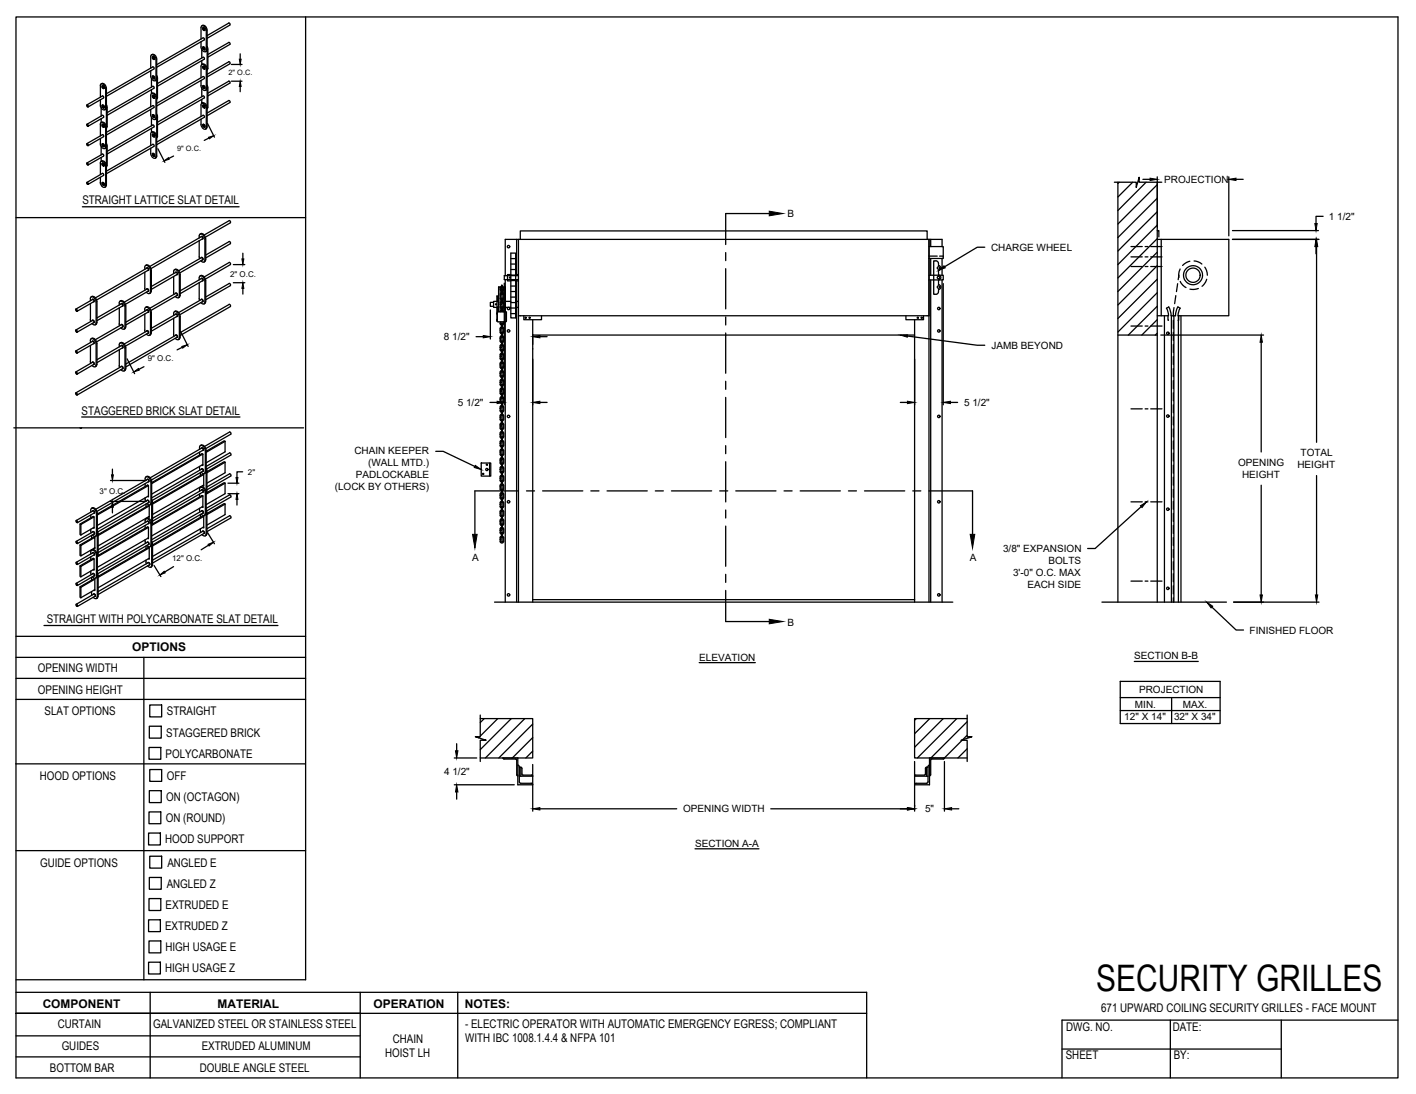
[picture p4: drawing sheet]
<svg xmlns="http://www.w3.org/2000/svg" width="279mm" height="216mm" viewBox="0 0 279 216" stroke-linecap="round" stroke-linejoin="round" font-family="sans-serif">
<!-- layer: CHAIN HOIST LH -->
<g fill="none" stroke="#000" stroke-width=".25">
<path d="M219.9 36h4.3v1l.6-2v1h4.4M220.6 36v82.8M220.8 36l-.2 .2M223.5 36l-2.9 2.9M226.1 36l-5.5 5.6M228.3 39.1l-7.7 7.8M228.3 36v82.8M228.3 36.4l-7.7 7.8M97.4 59.7h-.6v.8h.6M98.1 59.5h-.7v1.2h.7M98.4 59.6l-.3-.2v-1v5v-2.7M98.7 57.1l.2 .3"/>
<path d="M98.7 58.8l.2 .4M98.7 58.4h.2v.6M98.7 57h.2M98.8 57.1l.1 .2M98.9 56.9v.2M98.9 56.5l-.2 .3M98.9 59.5l-.2 .3M98.9 57.8l-.2 .3M98.9 56.7l-.1 .1M98.9 59.7v.4h-.2h.2v.6M98.9 58v.4h-.2M99 58h.1"/>
<path d="M99 59.3h.1h-.1M99 57.6h.1l-.1-.5v.9M99 57.6h.1v.4M99 56.3h.1l-.1 .6zM99 58.8l.1 .1-.1 .9zM99.1 56.7l.1 .1M99.1 59.7l.1 .1M99.1 58l.1 .1M99.1 56.5l.3 .3M99.1 59.5l.3 .3M99.1 57.8l.3 .3M99.2 57.1l-.1 .2"/>
<path d="M99.2 58.8l-.1 .2M99.2 56.9v.2M99.2 58.1v.7M99.2 59.8v.7M99.4 57.1l-.3 .3M99.4 58.8l-.3 .4M99.7 55.2v63.6M99.7 59.5h1.1M100.7 54.8h.1M100.8 54.2h-.7v1.2h.7M100.8 50h.9v12.7h-.9zM100.8 55.4h.9"/>
<path d="M100.8 54.3h.9M100.8 59.7h.9M100.8 58.6h.9M100.8 57.5h.9M100.8 56.5h.9M100.8 53.2h.9M100.8 52.1h.9M100.8 51h.9M101.7 54.2h.6M101.7 55.4h.6M101.7 59.5h.6M101.9 47.2v7.2"/>
<path d="M101.9 55.2v63.6M102.3 47.2v71.6M102.3 54.4h-2.8v.8h2.8M102.7 47.2v-1.6h80.2v1.6M183.3 54.3h2.8v.9h-2.8M183.3 48.7h2.8v2.3h-2.8M183.3 47.2v71.6M183.3 50.5h1.6M183.6 47.2v1.5M183.6 51v3.3M183.6 55.2v63.6M185.2 52.4a.48 .48 0 0 1 .5 .5 .48 .48 0 0 1-.5 .5v.9a.48 .48 0 0 1 .5 .5 .48 .48 0 0 1-.5 .4v1a.48 .48 0 0 1 .5 .4 .48 .48 0 0 1-.5 .5l-.1 .7-.2 .2-.7 .1v-6.6h.5l.4 .2 .1 .7"/>
<path d="M185.4 50.5h.7M185.9 48.7v-1.5h-86.2v7.2M185.9 51v3.3M185.9 55.2v63.6M223.2 48.7h2.2M223.2 50.7h2.2M223.2 52.6h2.2M226 48.7h.5M226 50.7h.5M226 52.6h.5M227.1 48.7h2.2M227.1 50.7h2.2"/>
<path d="M227.1 52.6h2.2M228.3 41.8l-7.7 7.8M228.3 44.4l-7.7 7.8M228.3 47.2h14.2v15.1h-10l.1-.8 .3-.7M228.3 45.5h.4v1.3M228.3 47.1l-7.7 7.8M228.3 49.8l-7.7 7.7M228.3 52.4l-7.7 7.8M228.3 55.1l-7.7 7.8M228.3 57.8l-7.7 7.7M229.1 47.2v15.1M232 58.3l-.2 1.6"/>
<path d="M232.4 56l-.3 1.6M232.6 54.3l-.1 .9M232.9 53.1l-.3 1v.6M232.9 55.5l.5 .8 .6 .4M234.8 51.6l-.7 .2-.8 .6M235.6 51.5l.9 .2 .7 .4M236.5 56.9l-1 .2h-.7M237.7 52.7l.4 .7 .1 .9M238.1 55.1l-.2 .6-.7 .8M97.9 60.1h.1M98.1 63v.3M98.1 61.8v.2"/>
<path d="M98.1 63.4l.2 .1M98.1 61.5h1.8v1.9M98.3 63.5h1.5M98.4 60.6l-.3 .1M98.4 61.5v-4.9h.3v4.9M98.7 79.3l.2 .3M98.7 77.6l.2 .3M98.7 75.9l.2 .3M98.7 74.2l.2 .3M98.7 70.7l.2 .3M98.7 72.4l.2 .4M98.7 65.5l.2 .4"/>
<path d="M98.7 63.8l.2 .4M98.7 67.3l.2 .3M98.7 69l.2 .3M98.7 60.5l.2 .4M98.7 76.9v.7M98.7 78.9h.2v.6M98.7 75.2v.7M98.7 70v.7M98.7 68.3v.7M98.7 65.2h.2v.5M98.7 63.5v.3M98.7 64.9v.7"/>
<path d="M98.7 66.6v.7M98.7 71.7v.7M98.7 73.5v.7M98.7 78.6v.7M98.8 74.2l.1 .1M98.8 70.7l.1 .2M98.9 78.6v.3h-.2M98.9 63.5v.5M98.9 68.3v.3h-.2h.2v.6M98.9 76.5l-.2 .4M98.9 78.3l-.2 .3M98.9 80l-.2 .3"/>
<path d="M98.9 74.8l-.2 .4M98.9 73.1l-.2 .4M98.9 71.4l-.2 .3M98.9 69.7l-.2 .3M98.9 64.5l-.2 .3M98.9 66.2l-.2 .4M98.9 68l-.2 .3M98.9 61.2l-.2 .3M98.9 76.7v.5h-.2h.2v.5M98.9 78.4l-.1 .2M98.9 73.3v.4h-.2h.2v.5M98.9 75v.5h-.2h.2v.5"/>
<path d="M98.9 71.6v.4h-.2h.2v.6M98.9 69.8v.5h-.2h.2v.4M98.9 64.7v.4h-.2M98.9 66.4v.4h-.2l.2 .1v.5M98.9 68.1l-.1 .2M98.9 61.4v.1M99 79.4h.1M99 73.4h.1M99 69.1h.1M99 65.6h.1M99 61.5v-1l.1 1M99 79.4v.9l.1-.5h-.1h.1v-.4"/>
<path d="M99 72.9h.1l-.1-.5v1M99 72.9h.1v.5M99 71.2h.1h-.1M99 69.1v.9l.1-.5h-.1M99 65.6v1l.1-.5h-.1l.1-.1v-.4M99 75.9l.1 .1v.3l-.1 .1h.1l-.1 .5zM99 77.6l.1 .1-.1 .9zM99 74.2h.1l-.1 1zM99 70.7l.1 .1-.1 .9zM99 63.9h.1l-.1 1zM99 67.3l.1 .1v.4h-.1h.1l-.1 .5zM99.1 76.7l.1 .2"/>
<path d="M99.1 78.4l.1 .2M99.1 73.3l.1 .2M99.1 75l.1 .2M99.1 71.6l.1 .1M99.1 69.8l.1 .2M99.1 64.7l.1 .1M99.1 68.1l.1 .2M99.1 66.4l.1 .2M99.1 61.4l.1 .1M99.1 76.5l.3 .4-.1 .8-.2 .2M99.1 78.3l.3 .3M99.1 80l.2 .2 .1 .8-.3 .4"/>
<path d="M99.1 73.1l.2 .2 .1 .9M99.1 74.8l.3 .4-.1 .8-.2 .2M99.1 71.4l.2 .2 .1 .8-.3 .4M99.1 69.7l.2 .2 .1 .8M99.1 64.5l.3 .4-.1 .8-.2 .2M99.1 68l.3 .3M99.1 66.2l.2 .2 .1 .9-.3 .3M99.1 61.2l.3 .3v-4.9h.3v4.9M99.1 69.1v.4h-.1M99.2 77.6l-.1 .1M99.2 79.3l-.1 .2M99.2 74.2l-.1 .1"/>
<path d="M99.2 75.9l-.1 .1M99.2 72.4l-.1 .2M99.2 70.7l-.1 .2M99.2 63.8l-.1 .2M99.2 65.5l-.1 .2M99.2 69l-.1 .2M99.2 67.3l-.1 .1M99.2 60.5l-.1 .2M99.2 63.5v.3M99.2 64.9v.7M99.2 66.6v.7M99.2 68.3v.7"/>
<path d="M99.2 70v.7M99.2 71.7v.7M99.2 73.5v.7M99.2 75.2v.7M99.2 76.9v.7M99.2 78.6v.7M99.4 74.2l-.3 .3M99.4 70.7l-.3 .3M99.4 60.5l-.3 .4M99.4 78.6l-.1 .9-.2 .1M99.4 63.5l-.1 .5-.2 .2M99.4 68.3l-.1 .8-.2 .2"/>
<path d="M99.7 60.7h1.1M99.9 63.4l-.1 .1M100.8 61.9h.9M100.8 60.8h.9M101.7 60.7h.6M102.3 62.3h81M103.4 62.3v.8h3.4v-.8M105.1 63.1v55.7M105.1 66.1h75.4M178.8 62.3v.8h3.4v-.8M180.5 63.1v55.7M220.6 66.1h7.7"/>
<path d="M223.2 64.3h2.2M226 64.3h.5M227.1 64.3h2.2M228.3 60.4l-5.7 5.7M228.3 63.1l-3 3M228.3 65.7l-.3 .4M229.8 62.3v56.5M230.5 62.3v.9h.1M231.1 62.3v56.5M231.5 63.2v1.6M231.5 65.6v1.6M231.5 68v1.6"/>
<path d="M231.5 70.4v1.5M231.5 72.7v1.6M231.5 75.1v1.6M231.5 77.5v1.6M231.5 79.9v1.6M231.6 62.3v56.5M231.6 60.7l-.1 1.7M232.5 62.3v56.5M232.6 62.3v.9h-.1M232.9 60.8l-.5-.2-.4 1-.1 .7h-.8l-.1-.7-.4-1-.4 .2 .3 .7 .1 .8h-2.3M233 62.3v56.5M95 91.4h1.8v2.6h-1.8z"/>
<path d="M96.6 91.4v2.6M98.7 84.5l.2 .3M98.7 86.2l.2 .3M98.7 87.9l.2 .4M98.7 93.1l.2 .3M98.7 89.6l.2 .4M98.7 91.3l.2 .4M98.7 81l.2 .4M98.7 82.8l.2 .3M98.7 96.5l.2 .3M98.7 98.2l.2 .4M98.7 94.8l.2 .3"/>
<path d="M98.7 99.9l.2 .4M98.7 83.8v.7M98.7 87.5h.2v.6M98.7 92.7h.2v.4M98.7 89.2h.2v.6M98.7 90.7v.7M98.7 97.5v.7M98.7 80.3v.7M98.7 82.1v.7M98.7 85.5v.7M98.7 87.2v.7M98.7 88.9v.7"/>
<path d="M98.7 92.4v.7M98.7 94.1v.7M98.7 95.8v.7M98.7 99.3v.6M98.8 84.5l.1 .1M98.8 93.1l.1 .1M98.8 96.5l.1 .2M98.9 92.4v.2h-.2M98.9 82.1v.2h-.2h.2v.6M98.9 83.4l-.2 .4M98.9 85.1l-.2 .4M98.9 86.9l-.2 .3"/>
<path d="M98.9 93.8l-.2 .3M98.9 92l-.2 .4M98.9 90.3l-.2 .3M98.9 88.6l-.2 .3M98.9 81.7l-.2 .4M98.9 95.5l-.2 .3M98.9 97.2l-.2 .3M98.9 98.9l-.2 .3M98.9 83.6v.5h-.2h.2v.4M98.9 85.3v.5h-.2h.2v.5M98.9 87.1v.4h-.2M98.9 93.9v.5h-.2h.2v.6"/>
<path d="M98.9 92.2l-.1 .2M98.9 90.5v.4h-.2h.2v.6M98.9 88.8v.4h-.2M98.9 80.2v.4h-.2h.2v.6M98.9 81.9l-.1 .2M98.9 95.7v.4h-.2h.2v.4M98.9 97.4v.4h-.2h.2v.6M98.9 99.1v.4h-.2h.2v.6M99 87.1h.1M99 91.4h.1M99 83.7h.1M99 97.4h.1"/>
<path d="M99 86.7h.1l-.1-.5v.9M99 91.4v1l.1-.6h-.1h.1v-.4M99 83.2h.1l-.1-.4v.9M99 81.5h.1l-.1-.5v1l.1-.5h-.1M99 95.3h.1l-.1 .5zM99 98.7h.1h-.1M99 97h.1v.5M99 97h.1l-.1-.5v1M99 83.2h.1v.5M99 86.7h.1v.4M99 84.5l.1 .1v.4h-.1h.1l-.1 .5zM99 87.9l.1 .1-.1 .9z"/>
<path d="M99 93.1h.1l-.1 1zM99 89.7h.1v.4h-.1h.1l-.1 .5zM99 98.3h.1l-.1 .9zM99 94.8l.1 .1v.4h-.1zM99 100h.1v.4l-.1 .1h.1l-.1 .5zM99.1 83.6l.1 .2M99.1 87.1l.1 .1M99.1 85.3l.1 .2M99.1 92.2l.1 .2M99.1 93.9l.1 .2M99.1 90.5l.1 .1M99.1 88.8l.1 .1"/>
<path d="M99.1 81.9l.1 .2M99.1 80.2l.1 .1M99.1 95.7l.1 .1M99.1 99.1l.1 .1M99.1 97.4l.1 .1M99.1 93.8l.3 .3-.1 .8-.2 .2M99.1 83.4l.2 .2 .1 .9M99.1 86.9l.2 .2 .1 .8-.3 .4M99.1 85.1l.2 .2 .1 .9-.3 .3M99.1 92l.3 .4M99.1 90.3l.2 .2 .1 .9-.3 .3M99.1 88.6l.2 .2 .1 .8-.3 .4"/>
<path d="M99.1 81.7l.3 .4M99.1 95.5l.2 .2 .1 .8M99.1 98.9l.2 .2 .1 .8-.3 .4M99.1 97.2l.2 .2 .1 .8-.3 .4M99.2 94.8l-.1 .2M99.2 84.5l-.1 .1M99.2 87.9l-.1 .2M99.2 86.2l-.1 .1M99.2 93.1l-.1 .1M99.2 91.3l-.1 .2M99.2 89.6l-.1 .2M99.2 82.8l-.1 .1"/>
<path d="M99.2 81l-.1 .2M99.2 96.5l-.1 .2M99.2 98.2l-.1 .2M99.2 99.9l-.1 .2M99.2 80.3v.7M99.2 82.1v.7M99.2 83.8v.7M99.2 85.5v.7M99.2 87.2v.7M99.2 88.9v.7M99.2 90.7v.7M99.2 92.4v.7"/>
<path d="M99.2 94.1v.7M99.2 95.8v.7M99.2 97.5v.7M99.2 99.3v.6M99.4 84.5l-.3 .3M99.4 93.1l-.3 .3M99.4 96.5l-.3 .3M99.4 82.1l-.1 .8-.2 .2M99.4 92.4v.7M223.2 80.7h2.2M223.2 99h2.2M226 80.7h.5"/>
<path d="M226 99h.5M227.1 80.7h2.2M227.1 99h2.2M231.5 82.3v1.6M231.5 84.6v1.6M231.5 87v1.6M231.5 89.4v1.6M231.5 91.8v1.6M231.5 94.2v1.6M231.5 96.6v1.5M231.5 98.9v1.6M97.6 118.8h90.4"/>
<path d="M98.7 101.7l.2 .3M98.7 106.8a.35 .35 0 0 0 .3 .4 .35 .35 0 0 0 .4-.4M98.7 105.1l.2 .3M98.7 103.4l.2 .3M98.7 101.3h.2v.5M98.7 103h.2v.5M98.7 104.4v.7M98.7 101v.7M98.7 102.7v.7M98.7 106.1v.7M98.8 106.8l.2 .2 .2-.2M98.9 104.4v.3h-.2h.2v.6"/>
<path d="M98.9 105.8l-.2 .3M98.9 104.1l-.2 .3M98.9 102.4l-.2 .3M98.9 100.6l-.2 .4M98.9 106v.4h-.2h.2v.4M98.9 104.2l-.1 .2M98.9 102.5v.5h-.2M98.9 100.8v.4h-.2M99 101.7h.1M99 105.2h.1M99 105.2v.9l.1-.5h-.1h.1v-.4M99 101.7v.5h.1h-.1v.5l.1-1"/>
<path d="M99 103.4l.1 .1v.4h-.1h.1l-.1 .5zM99.1 104.2l.1 .2M99.1 106l.1 .1M99.1 102.5l.1 .2M99.1 100.8l.1 .2M99.1 104.1l.3 .3M99.1 105.8l.2 .2 .1 .8M99.1 102.4l.2 .1 .1 .9-.3 .3M99.1 100.6l.2 .2 .1 .9-.3 .3M99.2 105.1l-.1 .2M99.2 103.4l-.1 .1M99.2 101.7l-.1 .1"/>
<path d="M99.2 101v.7M99.2 102.7v.7M99.2 104.4v.7M99.2 106.1v.7M99.4 104.4l-.1 .9-.2 .1M105.1 118.3h75.4M217.4 118.8h24.6M223.2 114.7h2.2M226 114.7h.5M227.1 114.7h2.2M231.5 101.3v1.6M231.5 103.7v1.6"/>
<path d="M231.5 106.1v1.6M231.5 108.5v1.5M231.5 110.8v1.6M231.5 113.2v1.6M231.5 115.6v1.6M231.5 118v.8M94.6 145.4l-.2 .2M94.8 141.8h10.3v7.8h-10.3M94.8 141.1v4.3h-1l2.1 .7h-1.1v4.2M95.5 141.8l-.7 .8M98.2 141.8l-3.4 3.5M100.9 141.8l-6.1 6.1"/>
<path d="M102.2 151l.2 .3M102.2 153.1l-.3-.2v-3l-2.4-.1-.3-.2h3v5.3h2.9M102.2 153.1h.1M102.5 151.3v3.1l.3 .2h2l.3 .3M102.5 151.4h.3v1.8M102.8 151.4l.2 .2v1.3l1.9 .1M103.5 141.8l-7.7 7.8M104.9 153l.2 .2h-2.6M105.1 142.9l-6.7 6.7M105.1 145.6l-4 4M105.1 148.2l-1.3 1.4M180.8 141.8l-.3 .3"/>
<path d="M182.8 151.4l-.2 .2-.1 1.3-1.8 .1-.2 .2h2.6M183.1 151.3v3.1l-.3 .2h-2l-.3 .3M183.1 151.4h-.3v1.8M183.4 151l-.3 .3M183.4 153.1h.1M183.5 141.8l-3 3M183.6 152.9l-.2 .2M183.6 150v2.9M186.1 141.8l-5.6 5.7M186.4 149.6h-3v5.3h-2.9M186.4 149.6l-.3 .2h-2.3l-.2 .2M188.8 141.8l-7.8 7.8"/>
<path d="M189.8 146.1l-3.4 3.5M190.8 141.8h-10.3v7.8h10.3M190.8 141.1v4.3h1l-2.1 .7h1.1v4.2M190.8 142.4l-7.1 7.2M190.8 145.1l-.9 .9M190.8 147.8l-1.8 1.8"/>
<circle cx="100.3" cy="48.7" r=".24"/>
<circle cx="100.6" cy="54.8" r=".1"/>
<circle cx="185.2" cy="54.8" r=".24"/>
<circle cx="185.2" cy="52.9" r=".24"/>
<circle cx="185.2" cy="56.7" r=".24"/>
<circle cx="235.4" cy="54.3" r="1.41"/>
<circle cx="235.4" cy="54.3" r="1.88"/>
<circle cx="97.9" cy="60.1" r=".1"/>
<circle cx="100.3" cy="65.3" r=".24"/>
<circle cx="100.3" cy="60.9" r=".24"/>
<circle cx="103.7" cy="62.7" r=".12"/>
<circle cx="104.5" cy="62.7" r=".12"/>
<circle cx="181.1" cy="62.7" r=".12"/>
<circle cx="181.9" cy="62.7" r=".12"/>
<circle cx="185.2" cy="60.9" r=".24"/>
<circle cx="185.2" cy="65.3" r=".24"/>
<circle cx="230.4" cy="65.8" r=".24"/>
<circle cx="95.3" cy="93.5" r=".12"/>
<circle cx="96.1" cy="91.7" r=".12"/>
<circle cx="96.1" cy="92.7" r=".22"/>
<circle cx="100.3" cy="99" r=".24"/>
<circle cx="100.3" cy="82.2" r=".24"/>
<circle cx="185.2" cy="82.2" r=".24"/>
<circle cx="185.2" cy="99" r=".24"/>
<circle cx="230.4" cy="82.1" r=".24"/>
<circle cx="100.3" cy="117.4" r=".24"/>
<circle cx="185.2" cy="117.4" r=".24"/>
<circle cx="230.4" cy="100.5" r=".24"/>
<circle cx="230.4" cy="116.1" r=".24"/>
</g>
<!-- layer: ANNOTATIONS -->
<g fill="none" stroke="#000" stroke-width=".25">
<path d="M45.7 16h2.1M45.7 12.7h2.1M47.4 10.6v1.1M47.4 17.1v1M31.2 29.4l1.3 2.6M34.2 30.8l-.9 .5M41 24.4l1.3 2.7M41.2 27.2l-.9 .5M225.5 35.4h1.4M228.3 34.9v9.9M242.5 34.9v11.6M243.9 35.4h1.4"/>
<path d="M46 55.8h2.3M46 52.2h2.3M47.9 50v1.1M47.9 56.9v1.1M99.5 55.9v24M186.1 56v23.9M194.3 48.8h-1.5l-6.4 3.8M243.2 47.2h17.1M243.2 45.5h16.9M259.7 48.7v1.4M259.8 48.7v38.6M261.1 42.7h-1.4v1.4"/>
<path d="M25.1 70.8l1.5 2.9M28.4 72.4l-1 .5M35.6 65.4l1.5 3M36 68.5l-1.1 .5M93.9 66.4h1.5M96.7 79.4h1.4M96.8 61.2v5.7M105.1 66v2M105.1 70.9v9M106.5 66.4h1.5M106.5 79.4h1.5M177.7 79.4h1.3"/>
<path d="M179 66.3l13.8 1.8h1.5M180.5 70.9v9M187.5 79.4h1.5M229 66.1h20.3M248.9 67.5v21.7M21.8 94.8h7.1M21.8 99h7.1M22.2 92.6v1.1M45 97.4h2.1M45 95.4h2.1M46.8 98.6v1.1M47.9 93.1h-1.1v1.1"/>
<path d="M86 89.1h1.4l6.3 3M225.2 100l-9.1 8.2h-1.5M248.9 95.8v21.6M259.8 93.9v23.5M22.2 100.1v1.1M30.4 111.6l1.4 2.2M34.2 111.8l-1.7 1.1M41 105.1l1.3 2.2M41.1 107.6l-1.4 .9M239.1 119.8l4.8 4.5h1.5M243.4 118.8h16.9M138 130.8h11"/>
<path d="M221 134.5h19.7v8.3h-19.7zM221 137.7h19.7M223.8 130.5h12.6M231.2 137.7v5.1M89.6 149.6h4.5M89.6 154.9h11.9M90.1 146.8v1.4M90.1 156.3v1.4M105.1 150.9v9.2M106.5 159.6h27M152.1 159.6h26.9M180.5 150.3v9.8"/>
<path d="M186.4 150.3v9.8M187.8 159.6h1.4M221 140.2h19.7M137.1 167.5h12.7"/>
</g>
<g fill="#000" stroke="#000" stroke-width=".2">
<path d="M47.4 16l.2 1.1h-.4zM47.2 11.7h.4l-.2 1zM32.4 31.8l.8-.7 .2 .3zM41.1 27.1l1.1-.3-.9 .6zM226.9 35.2l1.4 .2-1.4 .2zM242.5 35.4l1.4-.2v.4zM47.9 55.8l.2 1.1h-.4zM47.7 51.1h.4l-.2 1.1zM185.2 53.4l1.1-.9 .2 .4zM259.7 47.2l.2 1.5h-.5zM259.4 44.1h.5l-.2 1.4zM259.8 47.2l.2 1.5h-.5z"/>
<path d="M26.4 73.4l.9-.7 .2 .3zM35.9 68.4l1.1-.4-1 .7zM95.4 66.2l1.4 .2-1.4 .3zM98.1 79.2l1.4 .2-1.4 .3zM105.1 66.4l1.4-.2v.5zM105.1 79.4l1.4-.2v.5zM177.7 66.1h1.4l-.1 .4zM179 79.2l1.5 .2-1.5 .3zM186.1 79.4l1.4-.2v.5zM248.9 66.1l.2 1.4h-.5zM22 93.7h.4l-.2 1.1zM46.8 97.4l.1 1.2h-.3z"/>
<path d="M46.6 94.2h.3l-.1 1.2zM93.8 91.8l1.2 .9-1.4-.4zM225 99.8l1.2-.8-.9 1.2zM22.2 99l.2 1.1h-.4zM31.5 113.5l.9-.8 .2 .4zM41.1 107.4l1-.4-.8 .8zM238.1 118.8l1.2 .8-.3 .4zM248.6 117.4h.5l-.2 1.4zM259.5 117.4h.5l-.2 1.4zM89.9 148.2h.5l-.3 1.4zM90.1 154.9l.3 1.4h-.5zM105.1 159.6l1.4-.2v.5z"/>
<path d="M179 159.4l1.5 .2-1.5 .3zM186.4 159.6l1.4-.2v.5z"/>
</g>
<!-- layer: CHAIN HOIST LH -->
<path d="M105.1 68.9h.1" fill="none" stroke="#000" stroke-width=".2"/>
<!-- layer: SECTION CUTS -->
<g fill="none" stroke="#000" stroke-width=".25">
<path d="M143.2 49.8v1.6M143.2 53v8M151.8 42.1h-8.6v6.2M143.2 62.5v1.6M143.2 65.7v8M143.2 75.2v1.6M143.2 78.4v8M102.3 96.9h-8.6v8.6M103.9 96.9h1.6M107.1 96.9h7.9M116.6 96.9h1.6M119.8 96.9h7.9"/>
<path d="M129.3 96.9h1.6M132.5 96.9h7.9M142 96.9h1.6M143.2 87.9v1.6M143.2 91.1v8M145.2 96.9h7.9M154.7 96.9h1.6M157.9 96.9h7.9M167.4 96.9h1.6M170.6 96.9h7.9M180.1 96.9h1.6M183.3 96.9h8.6v8.6"/>
<path d="M143.2 100.6v1.6M143.2 103.8v8M143.2 113.3v1.6M143.2 116.5v6.2h8.6"/>
</g>
<path d="M151.8 41.7l2.7 .4-2.7 .5zM93.2 105.5h.9l-.4 2.7zM191.4 105.5h.9l-.4 2.7zM151.8 122.2l2.7 .5-2.7 .4z" fill="#000" stroke="#000" stroke-width=".2"/>
<!-- layer: DETAILS -->
<g fill="none" stroke="#000" stroke-width=".25">
<path d="M19.8 16.9l.1-.3a.77 .77 0 0 1 .9 .9M19.8 16.9v2.3M19.8 19.7v1M20.1 16.5a.86 .86 0 0 1 .9 .9M20.1 16.5l-.1 .1M20.2 16.9l.3 .2v.4l-.3-.2zM20.2 16.9h.2l.1 .2v.3M20.2 18.9l.2 .2v.2M20.2 18.9l-3.1 1.8M20.2 17l.2 .4zM20.4 19.3l-3 1.8M20.6 17.4l-.1 .1"/>
<path d="M20.8 17.5v3.8M21 17.4v19.1M29.7 11.2l.1-.3a.77 .77 0 0 1 1 .9M29.7 11.2v2.2M29.9 10.8a.73 .73 0 0 1 .8 .1 .73 .73 0 0 1 .2 .8v19.1l-.3 .4M29.9 17.7v.8a.73 .73 0 0 1 .8 .1 .73 .73 0 0 1 .2 .7M29.9 15.5v1.7M30.1 18.8l.3 .2v.4l-.3-.2zM30.1 15l.3 .2v.4l-.3-.2zM30.1 11.2l.3 .2v.3l-.3-.1zM30.1 13.2l-9.1 5.3M30.1 13.2l.3 .1v.3"/>
<path d="M30.2 18.8h-.1M30.2 15h-.1M30.2 11.2h-.1M30.2 18.9l.1 .4zM30.2 15.1l.1 .3zM30.2 11.3l.1 .3zM30.2 18.8l.3 .2-.1 .4M30.2 15l.3 .2-.1 .4M30.2 11.2l.3 .1-.1 .4M30.4 13.6l-9.4 5.4M30.8 19.4l-.1 4.1a.77 .77 0 0 1-1-.9v-1M30.8 11.8l-.1 4a.77 .77 0 0 1-1-.8v-1"/>
<path d="M30.8 19.4l-.1-.3a.72 .72 0 0 0-.9-.6l-.1 2.6M30.9 15.5l-.3 .4M30.9 14.9l.2 .5v3.8l-.2 .4M31.1 16.5l9-5.2 .2 .1v.3l-9.2 5.3M39.7 5.5v-.3a.77 .77 0 0 1 1 .8M39.7 5.4v2.3M39.8 5.1a.73 .73 0 0 1 .8 .1 .73 .73 0 0 1 .3 .7M39.8 19.6v.8l.2-.1M39.8 9.8v1.7M39.8 12v.7h.2M39.8 17.4v1.7M40 12.6a.86 .86 0 0 1 .9 1"/>
<path d="M40 5.5h.3l.1 .1v.4M40 13.1h.3l.1 .2v.3M40 16.9h.3l.1 .2v.3M40 5.5l.3 .2v.3l-.3-.2zM40 9.3l.3 .2v.3l-.3-.2zM40 13.1l.3 .2v.3l-.3-.1zM40 16.9l.3 .2v.4l-.3-.2zM40.1 7.5l-9.2 5.3M40.1 7.5l.2 .1v.3M40.1 5.6l.2 .3zM40.1 9.4l.2 .3zM40.1 13.2l.2 .3z"/>
<path d="M40.1 17l.2 .4zM40.1 9.2l.3 .2v.4M40.1 9.2l-.1 .1M40.3 15.5v-.3l-.2-.1-9.2 5.3M40.3 7.9l-9.4 5.4M40.3 15.5l-9.4 5.4M40.4 17.4l-.1 .1M40.4 13.6l-.1 .1M40.4 9.8h-.1M40.4 6h-.1M40.7 6.1l-.1 4a.77 .77 0 0 1-.9-.8v-1.1M40.7 13.7l-.1 4.1a.77 .77 0 0 1-.9-.9v-1"/>
<path d="M40.7 13.7v-.3a.72 .72 0 0 0-1-.6v2.5M40.9 17.4l-.3 .4M40.9 9.8l-.3 .4M40.9 16.8l.1 .5M40.9 9.2l.1 .5M40.9 6v19.1M41 13.5l-.1 .3M41 9.7v3.8M41 17.3v3.9M45.4 16.4v-.3l-.3-.1-4.1 2.4M45.4 12.6v-.3l-.3-.1-4.2 2.5M45.4 8.8v-.3l-.3-.1-4.1 2.4"/>
<path d="M45.4 4.9v-.2l-.3-.2-4.2 2.5M45.4 8.8l-4.4 2.5M45.4 12.6l-4.5 2.6M45.4 16.4l-4.4 2.5M45.4 5l-4.5 2.6M17.2 20.7l.2 .1v.3l-.3-.1zM17.2 28.4l.2 .1v.2l-.3-.1zM17.2 36l.2 .1v.3l-.3-.1zM17.2 24.5l.2 .1v.3l-.3-.1zM17.2 32.2l.2 .1v.2l-.3-.1zM19.8 20.7v.3a.72 .72 0 0 0 1 .6v-.3M19.8 28.4v.2a.72 .72 0 0 0 1 .6v-.2"/>
<path d="M19.8 24.5l.1-.2a.77 .77 0 0 1 .9 .8M19.8 36v.3a.72 .72 0 0 0 1 .6v-.3M19.8 32.2l.1-.3a.77 .77 0 0 1 .9 .9M19.8 24.6v2.2M19.8 27.3v1.1M19.8 32.2v2.3M19.8 35v1M20 21.2v1.7M20 23.4v.8l.1-.1M20 28.9v1.7M20 31.1v.8l.1-.1M20.1 24.1a.86 .86 0 0 1 .9 .9"/>
<path d="M20.1 31.8a.86 .86 0 0 1 .9 .9M20.2 20.8l.3 .1v.4l-.3-.2zM20.2 28.4l.3 .2v.3l-.3-.1zM20.2 24.6l.3 .1v.4l-.3-.2zM20.2 36l.3 .2v.4l-.3-.2zM20.2 32.2l.3 .2v.3l-.3-.1zM20.2 20.8l.2-.1 .1 .2v.4M20.2 28.4h.2l.1 .1v.5M20.2 24.6l.2-.1 .1 .2v.4M20.2 36h.2l.1 .2v.4M20.2 32.2h.2l.1 .1v.5M20.2 26.6l.2 .1v.3"/>
<path d="M20.2 34.2l.2 .1v.3M20.2 22.8l.2 .1v.2M20.2 30.4l.2 .1v.3M20.2 26.6l-3.1 1.7M20.2 34.2l-3.1 1.8M20.2 22.8l-3.1 1.7M20.2 30.4l-3.1 1.8M20.2 20.9l.2 .3zM20.2 28.5l.2 .3zM20.2 24.7l.2 .3zM20.2 36.2l.2 .3zM20.2 32.3l.2 .3z"/>
<path d="M20.4 27l-3 1.7M20.4 34.6l-3 1.8M20.4 23.2l-3 1.7M20.4 30.8l-3 1.8M20.8 25.1v3.9M20.8 32.8v3.8M20.8 21.6l-.1 .1M20.8 29.2l-.1 .1M20.8 36.9l-.1 .1M21 21.2l-.2 .4M21 28.9l-.2 .3M21 36.5l-.2 .4"/>
<path d="M21 20.6l.1 .6M21 28.3l.1 .5M21.1 25l-.1 .3M21.1 32.6l-.1 .3M21.1 29.9l9-5.2 .3 .1v.3l-9.3 5.3M21.1 22.2l9-5.2 .3 .2v.2l-9.3 5.4M21.1 21.2v3.8M21.1 28.8v3.8M29.9 25.3v.8a.73 .73 0 0 1 .8 .1 .73 .73 0 0 1 .2 .8M29.9 23.2v1.6M30.1 30.3l.3 .2v.3l-.3-.1zM30.1 26.5l.3 .2v.3l-.3-.2z"/>
<path d="M30.1 22.7l.3 .1v.4l-.3-.2zM30.1 20.8l-9.1 5.3M30.1 28.5l-9.1 5.3M30.1 28.5l.3 .1v.3M30.1 20.8l.3 .2v.2l-9.4 5.4M30.2 30.3h-.1M30.2 26.5h-.1M30.2 22.6l-.1 .1M30.2 30.4l.1 .3zM30.2 26.6l.1 .3zM30.2 22.8l.1 .3zM30.2 30.3l.3 .1v.4"/>
<path d="M30.2 26.5l.3 .1-.1 .4M30.2 22.6l.3 .2v.4M30.4 28.9l-9.4 5.4M30.5 30.8l-.1 .1M30.5 23.2h-.1M30.8 27.1l-.1 4a.77 .77 0 0 1-1-.8v-1M30.8 27l-.1-.2a.72 .72 0 0 0-.9-.6l-.1 2.5M30.9 28l9.2-5.2 .2 .1v.2l-9.4 5.5M30.9 23.1l-.3 .5M30.9 22.6l.2 .5M31.1 23.1v3.8l-.2 .3M31.1 24.1l9-5.2 .2 .2v.2l-9.2 5.4"/>
<path d="M39.7 23.5a1.87 1.87 0 0 0 .3 1.8l.4 .2 .3-.4M40 20.3a.86 .86 0 0 1 .9 .9M40 20.8l.3-.1 .1 .2v.4M40 24.6l.3-.1 .1 .2v.4M40 20.8l.3 .1v.4l-.3-.2zM40 24.6l.3 .1v.4l-.3-.2zM40.1 20.9l.2 .3zM40.1 24.7l.2 .3zM40.4 25.1h-.1M40.4 21.3h-.1M40.7 21.3v3.8M40.7 21.3v-.2a.72 .72 0 0 0-1-.6v2.5"/>
<path d="M40.9 25l-.3 .5M41 21.2l-.1 .3M45.4 20.2v-.2l-.3-.2-4.2 2.5M45.4 20.2l-4.5 2.6M17.8 59l.2-.4a.95 .95 0 0 1 .9 1l.1 4.2a.37 .37 0 0 1-.3 .3 .37 .37 0 0 1-.4-.1l-.2-.2M17.8 59v.4M17.8 59.9v3.2M18 58.6a.81 .81 0 0 1 .8 .1 .81 .81 0 0 1 .3 .8M18.2 59.1a.26 .26 0 0 1 .4 .1 .26 .26 0 0 1-.2 .4M18.3 59.1l.2 .1v.3M18.3 59.1l-3.3 1.9M18.5 59.5l-3.3 1.9"/>
<path d="M18.8 58.8l10.2-5.9 .2 .1v.3l-10.1 5.9M19.1 59.5v4.1M23.5 59.8l.2-.4a.95 .95 0 0 1 .9 1M23.5 59.8v.4M23.8 59.4a.98 .98 0 0 1 1 1v4.1l-.3 .5M23.9 59.4h-.2M23.9 60v-.1a.26 .26 0 0 1 .4 .2 .26 .26 0 0 1-.2 .3M28.6 52.8l.1-.4a.99 .99 0 0 1 1 1l-.1 4.3-.4 .2-.3-.2M28.6 53.7v3.5M28.6 52.8v.3M28.7 52.4l.2-.1a.95 .95 0 0 1 .9 1l.1 4.1M28.9 57.1l.1-.1a.27 .27 0 0 1 .3 .2 .27 .27 0 0 1-.1 .3"/>
<path d="M28.9 53l.1-.1a.27 .27 0 0 1 .3 .1 .27 .27 0 0 1-.1 .4M29.2 57.4v-.2l-.2-.2-4.5 2.6M29.3 57.4l-4.5 2.6M29.8 57.4l-.3 .5M34.2 57.7l.1 .4M34.2 53.6l.2-.4a.95 .95 0 0 1 1 1v4.2M34.3 53.6v.4M34.3 54.6v3.1M34.4 53.3l.2-.1a.95 .95 0 0 1 .9 1M34.6 57.9a.27 .27 0 0 1 .4 .1 .27 .27 0 0 1-.1 .4M34.6 53.8v-.1a.27 .27 0 0 1 .4 .2 .27 .27 0 0 1-.1 .3M34.7 57.9l.2 .1v.3"/>
<path d="M34.7 53.7l.2 .2v.3l-5 2.9M34.7 57.9l-5.1 2.9M34.7 53.7l-4.8 2.8M34.9 58.3l-5.1 3M35.4 58.4l-.3 .4-.5-.3M35.5 58.3l-.3 .5M35.6 57.4l4.1-2.4 .3 .1v.3l-4.4 2.6M35.6 54.2v4.1M39.3 47l.2-.8a.95 .95 0 0 1 .9 1v4.3l-.4 .2-.4-.2M39.3 47.5l.1 3.5M39.3 55.8l.1 3.5M39.3 54.8v.4"/>
<path d="M39.3 54.8l.2-.3a.95 .95 0 0 1 .9 1v4.3l-.4 .2-.4-.3M39.6 54.4a.98 .98 0 0 1 1 1v4.1l-.2 .4M39.6 46.1a.95 .95 0 0 1 1 1M39.6 54.4l-.1 .1M39.6 46.1l-.1 .1M39.7 59.1a.3 .3 0 0 1 .3 .1 .3 .3 0 0 1 0 .4h-.1M39.7 46.8v-.1a.27 .27 0 0 1 .3 .1 .27 .27 0 0 1-.1 .4M39.7 50.9v-.1a.26 .26 0 0 1 .3 .2 .26 .26 0 0 1-.1 .3M39.7 55a.26 .26 0 0 1 .3 .1 .26 .26 0 0 1-.1 .3M39.7 50.8l.3 .2v.3l-4.5 2.5M39.7 46.7l.3 .1v.3l-10.2 5.9M39.8 46.7l-10.2 5.9"/>
<path d="M39.8 50.8l-4.5 2.6M40 59.5l-4.5 2.6M40 59.5v-.3l-.3-.1-4.4 2.6M40.4 59.9l-.1 .1M40.4 51.6l-.1 .1M40.6 47.1v4.1l-.2 .4M45.2 55.9l.2 .2 .1 .3M45.2 51.8l.2 .1 .1 .3M45.2 47.7l.2 .1 .1 .3M45.2 43.5l.2 .2 .1 .3M45.2 47.7l-4.6 2.6M45.2 55.9l-4.6 2.7"/>
<path d="M45.2 43.5l-4.9 2.9M45.2 51.8l-4.9 2.9M45.5 44l-5 2.8M45.5 48.1l-4.9 2.8M45.5 52.2l-5 2.9M45.5 56.4l-4.9 2.8M15 61l.2 .1v.3l-.2-.1zM15 69.2l.2 .2v.3l-.2-.2zM15 77.5l.2 .2v.2l-.2-.1zM15 65.1l.2 .2v.2l-.2-.1zM15 73.4l.2 .1v.3l-.2-.1zM15 77.5l9-5.2 .2 .2v.2l-9 5.3"/>
<path d="M17.8 63.1l.1 .3M17.8 67.2l.2-.4a.99 .99 0 0 1 1 1.1l-.1 4.3-.4 .2-.4-.3M17.8 71.4l.1 .3M17.8 67.2v.4M17.8 68.2v3.2M18 66.9a.72 .72 0 0 1 1.1 .6v.3M18.2 63.3v-.1a.26 .26 0 0 1 .4 .1 .26 .26 0 0 1-.2 .4M18.2 71.5a.27 .27 0 0 1 .4 .1 .27 .27 0 0 1-.2 .4M18.2 67.4a.27 .27 0 0 1 .4 .1 .27 .27 0 0 1-.2 .3M18.3 63.2l.2 .2v.2l-3.3 2M18.3 67.3l.2 .2v.3l-3.3 1.9M18.3 71.5l.2 .1v.3"/>
<path d="M18.3 67.4l-3.3 1.9M18.3 63.2l-3.3 1.9M18.3 71.5l-3.3 1.9M18.5 71.9l-3.3 1.9M18.8 67l5.2-2.9 .2 .1v.3l-5.1 3M19.1 63.6l-.3 .5M19.1 71.9l-.3 .5M19.1 62.7l4.9-2.8 .2 .2v.3l-5.1 2.9M19.1 67.8v4.1M23.5 72.2l.1 .3M23.5 68.5l.2-.8a.95 .95 0 0 1 .9 1M23.5 60.7l.1 3.6"/>
<path d="M23.5 69v3.2M23.8 67.6a.95 .95 0 0 1 1 1v4.1l-.2 .4M23.9 67.6l-.2 .1M23.9 68.3v-.1a.27 .27 0 0 1 .4 .1 .27 .27 0 0 1-.2 .4M23.9 72.4v-.1a.27 .27 0 0 1 .4 .2 .27 .27 0 0 1-.2 .3M23.9 64.1a.26 .26 0 0 1 .4 .1 .26 .26 0 0 1-.2 .3M24 68.2l.2 .1v.3l-5.1 3M24 68.2l-4.9 2.8M24.5 67.9l4.5-2.6 .2 .1v.3l-4.4 2.6M24.6 72.8l-.2 .4-.6-.3M24.6 64.6l-.2 .4-.6-.3M24.7 60.5v4.1"/>
<path d="M24.7 68.7v4.2M24.7 73.1l-.2 .1M28.6 61.4l.1-.7a.95 .95 0 0 1 1 1v4.1l-.3 .4-.5-.3M28.6 62v3.5M28.7 60.7l.2-.1a.95 .95 0 0 1 .9 1M28.9 61.2h.1a.27 .27 0 0 1 .3 .1 .27 .27 0 0 1-.1 .3M28.9 65.3h.1a.26 .26 0 0 1 .3 .1 .26 .26 0 0 1-.1 .4M29 61.1l.2 .2v.3l-4.4 2.5M29 61.2l-4.2 2.4M29.7 66.1l-.2 .1M29.9 61.6l-.1 4.1-.1 .4M34.2 66l.1 .3"/>
<path d="M34.2 61.9l.2-.4a.95 .95 0 0 1 1 1M34.3 61.9v.4M34.3 62.8v3.2M34.4 61.5l.2-.1a.95 .95 0 0 1 .9 1M34.6 66.2v-.1a.27 .27 0 0 1 .4 .2 .27 .27 0 0 1-.1 .3M34.6 62.1v-.1a.27 .27 0 0 1 .4 .1 .27 .27 0 0 1-.1 .4M34.7 66.1l.2 .2v.3l-10.1 5.8M34.7 62l.2 .1v.3l-5 3M34.7 62l-4.8 2.8M34.7 66.1l-9.9 5.7M35.4 62.5l-.1 4.3-.4 .2-.3-.2M35.4 66.9l-.2 .1"/>
<path d="M35.5 66.5l-.1 .4M35.6 62.4v4.2M45.2 60.1l.2 .1 .1 .3M45.2 60.1l-9.6 5.5M45.5 60.5l-9.9 5.7M15.8 84.5h.2M16.1 84.5h-.1M28.6 94.9l.2-.8a.95 .95 0 0 1 1 1M28.6 98.3l.1 .6M28.6 95.4v.6M28.8 94.1a.72 .72 0 0 1 1.1 .7v16.8l-.2 .4-.6-.3M28.8 99.5v.5"/>
<path d="M29 98.8v-.1a.27 .27 0 0 1 .4 .2 .27 .27 0 0 1-.2 .3M29 94.7v-.1a.27 .27 0 0 1 .4 .1 .27 .27 0 0 1-.2 .4M29.1 98.7l.2 .2v.3M29.1 94.6l.2 .1v.3M29.1 94.6l-10.2 5.9M29.1 98.7l-9.9 5.8M29.1 98l.2 .1v-2.3l-.2-.1-9.9 5.8M29.3 95.8l-10.1 5.8M29.3 97.9l-10.1 5.8M29.3 95l-10.2 5.9M29.3 99.2l-10 5.8M29.4 99.8v2.3l-.1-.1"/>
<path d="M29.4 99.8h-.1l-9.9 5.7M29.4 99.8l-10 5.9M29.6 94.3l10.2-5.9 .3 .1v.3l-10.2 5.9M29.8 99.2l-.3 .4-.5-.2M29.8 95.1v4.2M29.9 98.5l.2 .6v4.1l-.2 .4M29.9 99.1v.1M29.9 99.2l-.3 .4M29.9 99.4h.1M39.4 88.7l.1-.8a.95 .95 0 0 1 1 1v4.2a.34 .34 0 0 1-.5 .3l-.3-.2M39.4 96.9l.1-.7a.98 .98 0 0 1 1 1v4.3l-.4 .2-.4-.2M39.4 89.2v.6"/>
<path d="M39.4 92.1v.3M39.4 97.5v.6M39.4 92.4v.3M39.5 87.9a.72 .72 0 0 1 1.1 .7l.1 .3M39.5 96.1v.1l.2-.1M39.5 93.3v.7M39.7 96.1a.95 .95 0 0 1 1 1M39.7 88.5l.1-.1a.27 .27 0 0 1 .3 .1 .27 .27 0 0 1-.1 .4M39.7 92.6l.1-.1a.27 .27 0 0 1 .3 .2 .27 .27 0 0 1-.1 .3M39.7 96.7h.1a.27 .27 0 0 1 .3 .1 .27 .27 0 0 1-.1 .4M39.8 96.7l.3 .1v.3l-10 5.7M39.8 96.7l-9.7 5.6"/>
<path d="M40 95.8l.2 .1v-2.2l-.2-.1-9.9 5.7M40 89.6l-10.1 5.8M40 89.6v2.3l-.1-.1M40 97.9v2.2l-.1-.1M40 97.9l-.1-.1-9.8 5.6M40 89.6l-.1-.1-10 5.8M40 97.9l-10.1 5.8M40 91.7l-10.1 5.8M40 99.9l-10.1 5.9M40.1 93v-.3l-.3-.2-9.9 5.8M40.1 93l-10.1 5.8M40.2 93.7l-10.1 5.8"/>
<path d="M40.2 95.7l-10.1 5.8M40.4 88.1l4.9-2.9 .2 .2v.3l-4.9 2.8M40.5 93.4l-.2 .1M40.7 93l-.2 .3M40.7 97.1h.1M40.7 92.3l.1 .6v4.1l-.1 .4M40.7 93.2h.1M40.7 88.9v16.5M40.8 96.1l4.5-2.6 .2 .1v.3l-4.7 2.8M44.4 87.1l-.2-.1-3.5 2M44.4 91.2l-.2-.1-3.4 2M44.4 95.4l-.2-.1-3.4 1.9"/>
<path d="M44.4 99.5l-.2-.1-3.4 1.9M44.4 87.1v2.1l-3.7 2.1M44.4 91.2v2.1l-3.6 2.1M44.4 95.4v2l-3.7 2.2M44.4 99.5v2.1l-3.6 2M44.4 91.2l-3.6 2.1M44.4 99.5l-3.6 2.1M44.4 95.4l-3.7 2.1M44.4 87.1l-3.7 2.2M45.5 89.8v-.3l-.2-.1-4.6 2.7M45.6 89.8l-4.8 2.8M15 102.7l.3 .2v.2l-.3-.1z"/>
<path d="M15 111l.3 .1v.3l-.3-.2zM15 119.2l.3 .2v.3l-.3-.2zM15 106.8l.3 .2v.3l-.3-.2zM15 115.1l.3 .2v.2l-.3-.1zM15 102.7l3.3-1.9 .3 .1v.3l-3.3 1.9M15 106.8l3.3-1.9 .3 .2v.3l-3.3 1.9M15 115.1l3.3-1.9 .3 .1v.3l-3.3 1.9M15 119.3l3.5-2.1 .2 .2v.3l-3.4 2M15.8 115.8l2.8-1.6 .1 .1v2.3l-.1-.1M16 103.5l-.2-.1v2.1l.2 .1M16 107.7l-.2-.2v2.1l.2 .1M16 111.8l-.2-.1v2l.2 .1"/>
<path d="M16 115.9l-.2-.1v2.1l.2 .1M17.9 101.1l.2-.8a.95 .95 0 0 1 .9 1v4.2a.32 .32 0 0 1-.4 .3l-.4-.2M17.9 112.7l.1 .7M17.9 101.6v.6M17.9 104.5v.3M17.9 108.9v.4M17.9 109.9v.5M17.9 104.8l.1 .3M17.9 108.9l.2-.3a.95 .95 0 0 1 .9 1M18.1 116.8v.6M18.1 108.5v.1l.1-.1M18.1 105.7v.5"/>
<path d="M18.1 113.9v.6M18.2 100.2a.95 .95 0 0 1 1 1v16.6a.37 .37 0 0 1-.2 .3 .37 .37 0 0 1-.4-.1l-.2-.1M18.2 108.5a.95 .95 0 0 1 1 1M18.2 100.2l-.1 .1M18.3 100.9v-.1a.3 .3 0 0 1 .3 .2 .3 .3 0 0 1 0 .3h-.1M18.3 105v-.1a.26 .26 0 0 1 .3 .2 .26 .26 0 0 1-.1 .3M18.3 113.3v-.1a.27 .27 0 0 1 .3 .1 .27 .27 0 0 1-.1 .4M18.3 109.1a.27 .27 0 0 1 .3 .1 .27 .27 0 0 1-.1 .4M18.4 104.2l.2 .1v-2.3l-2.6 1.5v2.1M18.4 112.4l.2 .1v-2.2l-2.6 1.5v2M18.4 117.3l.1-.1a.27 .27 0 0 1 .3 .2 .27 .27 0 0 1-.1 .3M18.6 104.1l-2.6 1.5"/>
<path d="M18.6 102l-.2-.1-2.6 1.5M18.6 112.3l-2.6 1.5M18.6 110.3l-.2-.1-2.6 1.5M18.6 109.5l-3.3 1.9M18.6 109.5v-.3l-.3-.1-3.3 1.9M18.7 108.1l-2.7 1.6v-2l2.7-1.7v2.3l-.1-.1M18.7 114.3l-2.7 1.6v2.1M18.7 106h-.1l-2.8 1.5M18.7 116.4l-2.7 1.6M19 113.7l-.2 .4-.6-.3M19 109.6v4.1M19 105.7l-.1 .1"/>
<path d="M19 114l-.1 .1M19.2 105.3l-.2 .4M19.2 113.6h.1M19.2 113.6l-.2 .4M19.2 109.5h.1M19.2 113l.1 .5M19.2 104.7l.1 .6M19.2 105.6h.1M19.2 113.8h.1M19.3 117.7l-.3 .4M19.3 109.4l-.1 .4M19.4 105.3v4.1"/>
<path d="M19.4 113.5v4.2M28.6 103.1l.2-.7a.95 .95 0 0 1 1 1M28.6 103.7v.6M28.6 106.5v.4M28.6 106.9l.1 .3M28.8 110.6l.1 .7M28.8 102.3h.2M28.8 107.7v.6M29 102.3a1.02 1.02 0 0 1 .9 1M29 102.9a.27 .27 0 0 1 .4 .1 .27 .27 0 0 1-.2 .4M29 107.1v-.1a.26 .26 0 0 1 .4 .1 .26 .26 0 0 1-.2 .4M29.1 107l.2 .2v.2"/>
<path d="M29.1 102.9l.2 .1v.3M29.1 102.9l-9.7 5.6M29.1 107l-9.9 5.7M29.1 106.2l.2 .1v-2.2l-.2-.1-9.8 5.6M29.2 111.1v-.1a.27 .27 0 0 1 .3 .2 .27 .27 0 0 1-.1 .3M29.3 106.2l-10.1 5.8M29.3 104.1l-10.1 5.8M29.3 103.3l-9.9 5.8M29.3 107.4l-10 5.8M29.4 108.1v2.3l-.1-.1M29.4 108.1l-.1-.1-9.9 5.7M29.4 101.9l-10 5.8"/>
<path d="M29.4 108.1l-10 5.8M29.4 110.2l-10 5.8M29.5 111.5l-10.1 5.8M29.5 111.5v-.3l-.3-.2-9.8 5.8M29.8 107.5l-.3 .4-.5-.3M29.8 103.4v4.1M29.9 106.8l.2 .5v4.2l-.2 .3M29.9 107.4v.2l-.3 .3M29.9 106.5l9.9-5.7 .3 .1v.3l-10.1 5.8M29.9 111.8l-.1 .1M30.1 110.6l9.9-5.8 .2 .2v.3l-10.1 5.8M39.4 100.3v.7"/>
<path d="M39.5 104.4l.1 .7M39.5 101.5v.6M39.7 100.9l.1-.1a.26 .26 0 0 1 .3 .1 .26 .26 0 0 1-.1 .4M39.9 104.9l.1-.1a.26 .26 0 0 1 .3 .2 .26 .26 0 0 1-.1 .3M40.2 104l-10.1 5.8M40.2 101.9l-.2-.1-9.9 5.7M40.2 101.9v2.3l-.2-.1M40.2 101.9l-10.1 5.8M40.7 101.2h.1M40.7 105.4l-.3 .4-.6-.3M40.7 101.2l-.4 .5M40.7 100.6l.1 .6v4.1"/>
<path d="M40.7 100.3l4.6-2.6 .2 .1v.3l-4.7 2.7M40.7 101.5h.1M40.8 105.3l-.3 .4M40.8 104.4l4.5-2.6 .2 .1v.3l-4.7 2.7"/>
</g>
<!-- layer: TITLE BLOCK -->
<g fill="none" stroke="#000" stroke-width=".25">
<path d="M3.2 3.3h272.6v209.4h-272.6zM60.3 3.3v190.1h-57.1M3.2 42.9h57.1M16.3 40.8h30.9M2.7 84.4h57.2M16.1 82.3h31.2M3.2 133.9h57.1M3.2 138h57.1M3.2 129.7h57.1M3.2 125.6h57.1M8.7 123.4h46.1M28.4 129.7v63.7"/>
<path d="M29.5 139.1h2.4v2.4h-2.4zM3.1 150.7h57.1M29.4 147.5h2.3v2.3h-2.3zM29.5 143.3h2.3v2.4h-2.3zM29.5 156h2.3v2.4h-2.3zM29.5 151.9h2.4v2.3h-2.4zM3.2 167.9h57.1M29.3 164.4h2.3v2.4h-2.3zM29.4 160.2h2.3v2.4h-2.3zM29.4 177.3h2.3v2.4h-2.3zM29.5 173.2h2.3v2.3h-2.3zM29.5 169h2.4v2.3h-2.4z"/>
<path d="M3.2 195.8h167.8v16.9M29.3 181.5h2.3v2.4h-2.3zM29.3 189.9h2.3v2.3h-2.3zM29.4 185.7h2.3v2.3h-2.3zM29.6 195.8v16.9M71.1 200h-67.9h167.8M71.1 195.8v16.9M90.3 195.8v16.9M3.2 208.6h67.9M3.2 204.4h67.9M209.6 207h43.2M230.9 201.3v11.4"/>
<path d="M252.8 201.3v11.4M275.8 201.3h-66.2v11.4"/>
</g>
<text font-size="7.2" x="216.3" y="195.5">SECURITY GRILLES</text>
<g font-size="2.4">
<text x="16.3" y="40.3">STRAIGHT LATTICE SLAT DETAIL</text>
<text x="16.1" y="81.8">STAGGERED BRICK SLAT DETAIL</text>
<text x="9.2" y="123">STRAIGHT WITH POLYCARBONATE SLAT DETAIL</text>
<text x="26.1" y="128.4">OPTIONS</text>
<text x="7.5" y="132.7">OPENING WIDTH</text>
<text x="7.5" y="136.9">OPENING HEIGHT</text>
<text x="8.8" y="141.2">SLAT OPTIONS</text>
<text x="32.9" y="141.2">STRAIGHT</text>
<text x="32.7" y="149.5">POLYCARBONATE</text>
<text x="32.8" y="145.4">STAGGERED BRICK</text>
<text x="7.9" y="153.9">HOOD OPTIONS</text>
<text x="32.9" y="153.9">OFF</text>
<text x="32.8" y="158.1">ON (OCTAGON)</text>
<text x="32.6" y="166.5">HOOD SUPPORT</text>
<text x="32.7" y="162.3">ON (ROUND)</text>
<text x="7.9" y="171">GUIDE OPTIONS</text>
<text x="33" y="171">ANGLED E</text>
<text x="32.7" y="179.3">EXTRUDED E</text>
<text x="32.9" y="175.2">ANGLED Z</text>
<text x="32.6" y="183.5">EXTRUDED Z</text>
<text x="32.6" y="191.9">HIGH USAGE Z</text>
<text x="32.7" y="187.7">HIGH USAGE E</text>
<text x="8.4" y="198.9">COMPONENT</text>
<text x="11.4" y="202.8">CURTAIN</text>
<text x="30.2" y="202.9">GALVANIZED STEEL OR STAINLESS STEEL</text>
<text x="42.9" y="198.8">MATERIAL</text>
<text x="73.7" y="198.9">OPERATION</text>
<text x="91.7" y="198.9">NOTES:</text>
<text x="91.8" y="202.8">- ELECTRIC OPERATOR WITH AUTOMATIC EMERGENCY EGRESS; COMPLIANT</text>
<text x="210.4" y="203.6">DWG. NO.</text>
<text x="217.3" y="199.8">671 UPWARD COILING SECURITY GRILLES - FACE MOUNT</text>
<text x="231.4" y="203.4">DATE:</text>
<text x="12.2" y="207.3">GUIDES</text>
<text x="39.8" y="207.2">EXTRUDED ALUMINUM</text>
<text x="76" y="208.6">HOIST LH</text>
<text x="77.5" y="205.8">CHAIN</text>
<text x="91.8" y="205.7">WITH IBC 1008.1.4.4 &amp; NFPA 101</text>
<text x="210.3" y="209.1">SHEET</text>
<text x="231.6" y="209">BY:</text>
<text x="9.8" y="211.5">BOTTOM BAR</text>
<text x="39.4" y="211.6">DOUBLE ANGLE STEEL</text>
</g>
<g font-size="2">
<text x="229.7" y="36.1">PROJECTION</text>
<text x="155.4" y="42.9">B</text>
<text x="262.2" y="43.4">1 1/2&quot;</text>
<text x="195.6" y="49.5">CHARGE WHEEL</text>
<text x="87.6" y="67.1">8 1/2&quot;</text>
<text x="195.6" y="68.9">JAMB BEYOND</text>
<text x="90.3" y="80.1">5 1/2&quot;</text>
<text x="190.2" y="80.1">5 1/2&quot;</text>
<text x="69.9" y="89.6">CHAIN KEEPER</text>
<text x="70.2" y="94.3">PADLOCKABLE</text>
<text x="72.6" y="92">(WALL MTD.)</text>
<text x="244.3" y="92">OPENING</text>
<text x="245.1" y="94.4">HEIGHT</text>
<text x="256" y="92.5">HEIGHT</text>
<text x="256.6" y="90.1">TOTAL</text>
<text x="66" y="96.7">(LOCK BY OTHERS)</text>
<text x="93.2" y="110.8">A</text>
<text x="191.4" y="110.8">A</text>
<text x="197.9" y="109">3/8&quot; EXPANSION</text>
<text x="199.9" y="113.7">3'-0&quot; O.C. MAX</text>
<text x="206.9" y="111.4">BOLTS</text>
<text x="202.7" y="116.1">EACH SIDE</text>
<text x="155.4" y="123.4">B</text>
<text x="246.6" y="125.1">FINISHED FLOOR</text>
<text x="138" y="130.4">ELEVATION</text>
<text x="223.8" y="130.1">SECTION B-B</text>
<text x="224.7" y="136.8">PROJECTION</text>
<text x="221.8" y="142">12&quot; X 14&quot;</text>
<text x="223.9" y="139.7">MIN.</text>
<text x="231.7" y="142">32&quot; X 34&quot;</text>
<text x="233.4" y="139.7">MAX.</text>
<text x="87.6" y="152.9">4 1/2&quot;</text>
<text x="134.8" y="160.3">OPENING WIDTH</text>
<text x="182.5" y="160.3">5&quot;</text>
<text x="137.1" y="167.1">SECTION A-A</text>
</g>
<g font-size="1.6">
<text x="45.4" y="54.6">2&quot; O.C.</text>
<text x="29.1" y="71.3">9&quot; O.C.</text>
<text x="48.9" y="93.7">2&quot;</text>
<text x="19.7" y="97.5">3&quot; O.C.</text>
<text x="34" y="110.7">12&quot; O.C.</text>
</g>
<g font-size="1.5">
<text x="45.1" y="14.9">2&quot; O.C.</text>
<text x="34.9" y="29.8">9&quot; O.C.</text>
</g>
</svg>
